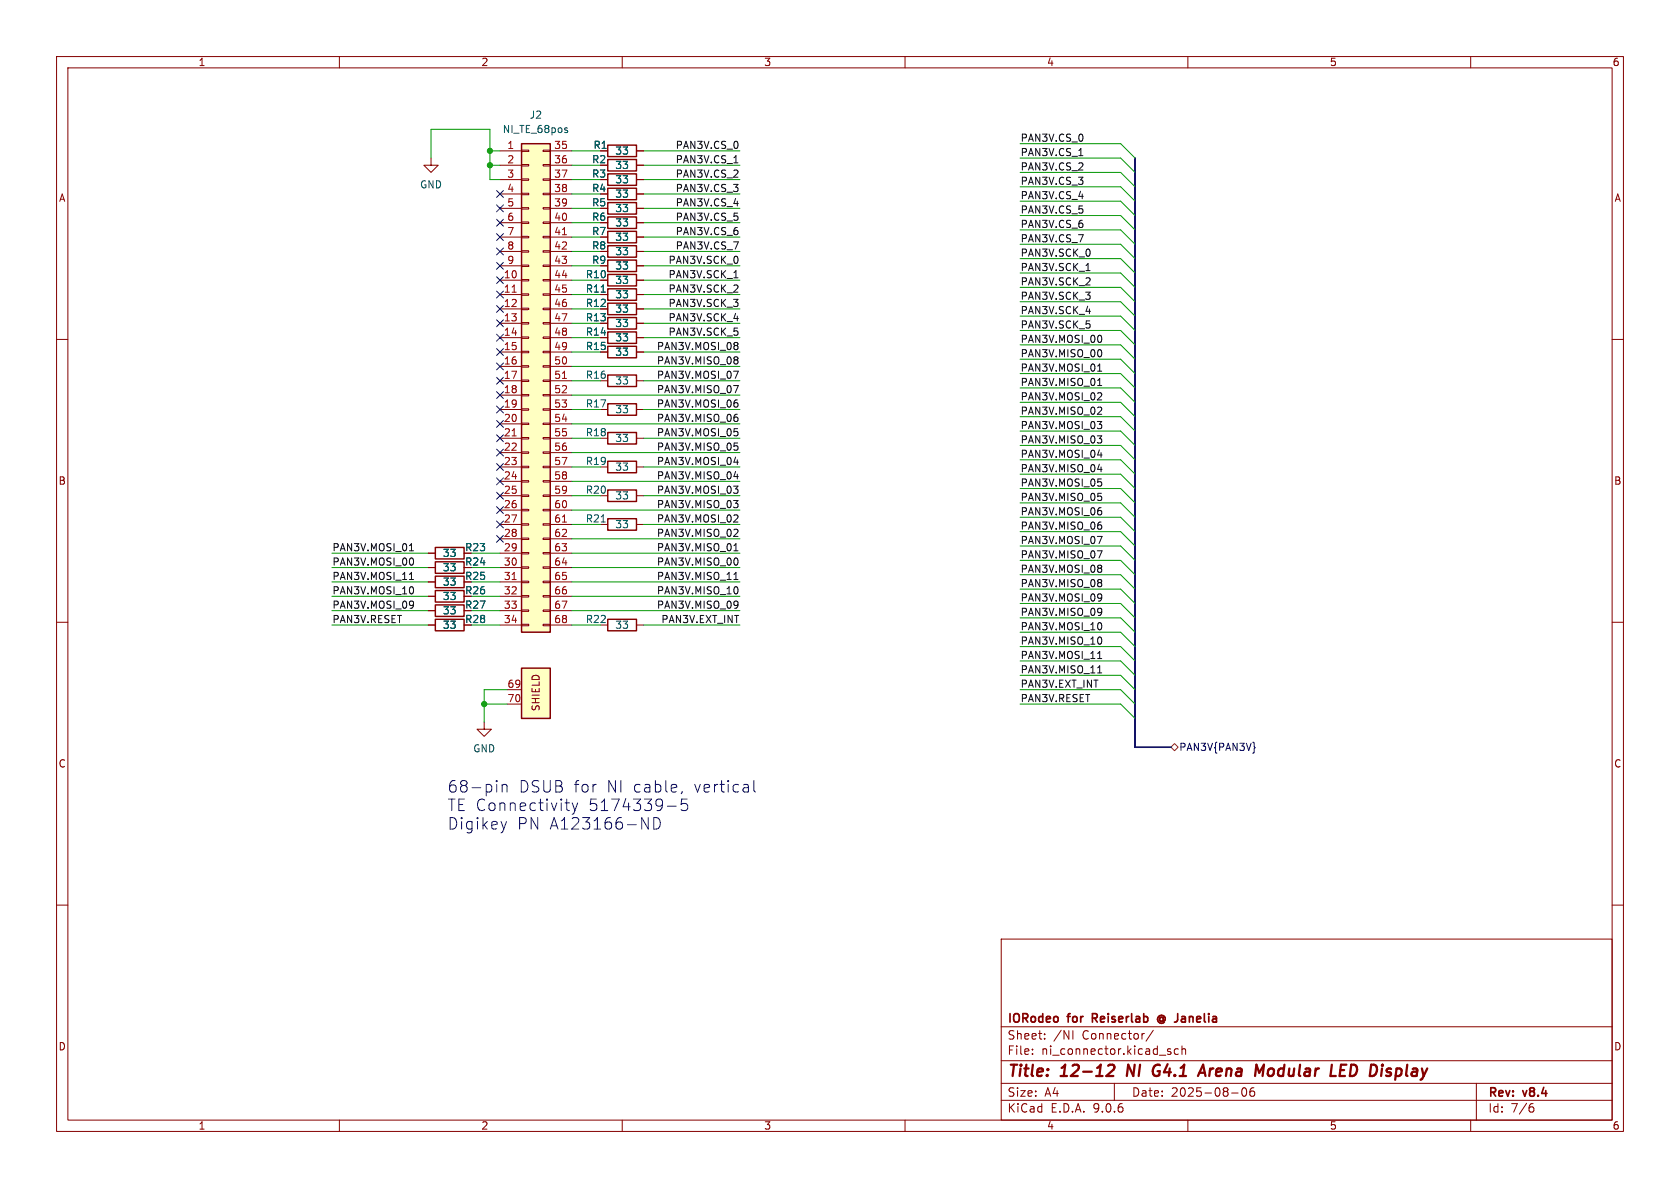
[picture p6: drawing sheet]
<svg xmlns="http://www.w3.org/2000/svg" width="297mm" height="210mm" viewBox="0 0 297 210" stroke-linecap="round" stroke-linejoin="round" font-family="sans-serif">
<g fill="none" stroke="#840000" stroke-width=".18">
<path d="M10 10h277v190h-277zM12 12h273v186h-273zM60 10v2M110 10v2M160 10v2M210 10v2M260 10v2M76.2 27.9v1.3h1.3l-1.3 1.3-1.3-1.3h1.3M106.2 31.8h1.2M106.2 36.8h1.2M106.2 39.4h1.2M106.2 26.7h1.2"/>
<path d="M106.2 29.2h1.2M106.2 34.3h1.2M112.5 31.8h1.3M112.5 36.8h1.3M112.5 39.4h1.3M112.5 26.7h1.3M112.5 29.2h1.3M112.5 34.3h1.3M106.2 57.2h1.2M106.2 47h1.2M106.2 49.5h1.2M106.2 54.6h1.2"/>
<path d="M106.2 52.1h1.2M106.2 59.7h1.2M106.2 44.5h1.2M106.2 41.9h1.2M112.5 57.2h1.3M112.5 47h1.3M112.5 49.5h1.3M112.5 54.6h1.3M112.5 52.1h1.3M112.5 59.7h1.3M112.5 44.5h1.3M112.5 41.9h1.3"/>
<path d="M10 60h2M106.2 67.3h1.2M106.2 77.5h1.2M106.2 72.4h1.2M106.2 62.2h1.2M112.5 67.3h1.3M112.5 77.5h1.3M112.5 72.4h1.3M112.5 62.2h1.3M285 60h2M75.7 97.8h1.3M106.2 92.7h1.2"/>
<path d="M106.2 87.6h1.2M106.2 82.6h1.2M112.5 92.7h1.3M112.5 87.6h1.3M112.5 82.6h1.3M10 110h2M75.7 105.4h1.3M75.7 110.5h1.3M75.7 108h1.3M75.7 100.3h1.3M75.7 102.9h1.3M285 110h2"/>
<path d="M85.6 127.6v1.3h1.3l-1.3 1.3-1.3-1.3h1.3M10 160h2M177 166h108v32h-108zM285 160h2M60 198v2M110 198v2M160 198v2M177 194.5h108M177 191.5h108M177 187.5h108M177 181.5h108M182.5 186.3v.1"/>
<path d="M182.5 185.5v.1M184.7 183.6v.1M184.7 182.8v.1M189.7 182.2v1.5M197 191.5v3M203.9 182.1l-1.3 2M206.5 185.8l.5 .2v.2l-.2 .2-.4-.1M206.5 185.5h.5M208.3 185.5l-.4-.1-.3 .3v.4l.1 .2h.6M209 185.5l.2-.1 .3 .1 .1 .9M209 184.9v1.5M210 198v2"/>
<path d="M217.7 193.2h1.2M219.7 192.4l.2-.1a.81 .81 0 0 1 .6 .6 .81 .81 0 0 1-.3 .8l-.2 .1a.81 .81 0 0 1-.3-1.4zM221.7 192.3a.59 .59 0 0 0-.7 .6v.6l.1 .2 .4 .1 .2-.1 .1-.5-.1-.3h-.5l-.2 .3M260 198v2M261 191.5v6.5M270.6 195.7h.4l.2 .3-.1 .5-.5 .1M271 195.1l-.4 .1"/>
</g>
<path d="M195.9 188.4l.3-.2h.5a.45 .45 0 0 1 .3 .6l-.1 .3-1.3 1.1h1.2M199.5 188.2l-.3 2M204.1 190.1l.2 .1 .5-.1M204.6 189.4h.4M204.9 188.2l-.6 .1-.2 .2M211.8 190.2l.9-2 .4 2M212 189.6h1M224.4 189l-.2 .3-.1 .5 .3 .4M236.8 190.2h1M237 189.2h.6M237.1 188.2h.9" fill="none" stroke="#840000" stroke-width=".4"/>
<path d="M193.1 180h.6M193.7 179.2h-.6v1.5M205.6 179.9a.36 .36 0 0 0-.5 0 .36 .36 0 0 0 0 .5 .36 .36 0 0 0 .5 .1M205.6 179.5a.71 .71 0 0 0-1 .7 .71 .71 0 0 0 1 .6" fill="none" stroke="#840000" stroke-width=".3"/>
<g fill="none" stroke="#840000" stroke-width=".25">
<path d="M107.4 30.7h5.1v2.1h-5.1zM107.4 35.8h5.1v2h-5.1zM107.4 38.4h5.1v2h-5.1zM107.4 25.7h5.1v2h-5.1zM107.4 28.2h5.1v2h-5.1zM107.4 33.3h5.1v2h-5.1zM107.4 56.1h5.1v2.1h-5.1zM107.4 46h5.1v2h-5.1zM107.4 48.5h5.1v2h-5.1zM107.4 53.6h5.1v2h-5.1zM107.4 51.1h5.1v2h-5.1zM107.4 58.7h5.1v2h-5.1z"/>
<path d="M107.4 43.4h5.1v2.1h-5.1zM107.4 40.9h5.1v2h-5.1zM107.4 66.3h5.1v2h-5.1zM107.4 76.5h5.1v2h-5.1zM107.4 71.4h5.1v2h-5.1zM107.4 61.2h5.1v2h-5.1zM77 96.8h5v2h-5zM77 99.3h5v2h-5zM107.4 91.7h5.1v2h-5.1zM107.4 86.6h5.1v2h-5.1zM107.4 81.5h5.1v2.1h-5.1zM77 104.4h5v2h-5z"/>
<path d="M77 109.5h5v2h-5zM77 106.9h5v2.1h-5zM77 101.9h5v2h-5z"/>
</g>
<path d="M106.3 51.6h.7M106.3 92.3h.7" fill="none" stroke="#006464" stroke-width=".18"/>
<g fill="#ffffc2">
<path d="M92.2 25.4h5.1v86.4h-5.1z"/>
<path d="M92.2 118.1h5.1v8.9h-5.1z"/>
</g>
<path d="M92.2 25.4h5.1v86.4h-5.1zM92.2 118.1h5.1v8.9h-5.1zM107.4 109.5h5.1v2h-5.1z" fill="none" stroke="#840000" stroke-width=".25"/>
<g fill="none" stroke="#840000" stroke-width=".18">
<path d="M88.4 26.7h3.8M88.4 29.2h3.8M88.4 31.8h3.8M88.4 34.3h3.8M88.4 36.8h3.8M88.4 39.4h3.8M92.2 26.5h1.3v.3h-1.3zM92.2 29.1h1.3v.2h-1.3zM92.2 31.6h1.3v.3h-1.3zM92.2 34.2h1.3v.2h-1.3zM92.2 36.7h1.3v.3h-1.3zM92.2 39.2h1.3v.3h-1.3z"/>
<path d="M96 26.5h1.3v.3h-1.3zM96 29.1h1.3v.2h-1.3zM96 31.6h1.3v.3h-1.3zM96 34.2h1.3v.2h-1.3zM96 36.7h1.3v.3h-1.3zM96 39.2h1.3v.3h-1.3zM97.3 26.7h3.8M97.3 29.2h3.8M97.3 31.8h3.8M97.3 34.3h3.8M97.3 36.8h3.8M97.3 39.4h3.8"/>
<path d="M106.2 26.7h1.2M106.2 29.2h1.2M106.2 31.8h1.2M106.2 34.3h1.2M106.2 36.8h1.2M106.2 39.4h1.2M112.5 26.7h1.3M112.5 29.2h1.3M112.5 31.8h1.3M112.5 34.3h1.3M112.5 36.8h1.3M112.5 39.4h1.3"/>
<path d="M88.4 41.9h3.8M88.4 44.5h3.8M88.4 47h3.8M88.4 49.5h3.8M88.4 52.1h3.8M88.4 54.6h3.8M88.4 57.2h3.8M88.4 59.7h3.8M92.2 41.8h1.3v.2h-1.3zM92.2 44.3h1.3v.3h-1.3zM92.2 46.9h1.3v.2h-1.3zM92.2 49.4h1.3v.3h-1.3z"/>
<path d="M92.2 51.9h1.3v.3h-1.3zM92.2 54.5h1.3v.2h-1.3zM92.2 57h1.3v.3h-1.3zM92.2 59.6h1.3v.2h-1.3zM96 41.8h1.3v.2h-1.3zM96 44.3h1.3v.3h-1.3zM96 46.9h1.3v.2h-1.3zM96 49.4h1.3v.3h-1.3zM96 51.9h1.3v.3h-1.3zM96 54.5h1.3v.2h-1.3zM96 57h1.3v.3h-1.3zM96 59.6h1.3v.2h-1.3z"/>
<path d="M97.3 41.9h3.8M97.3 44.5h3.8M97.3 47h3.8M97.3 49.5h3.8M97.3 52.1h3.8M97.3 54.6h3.8M97.3 57.2h3.8M97.3 59.7h3.8M106.2 41.9h1.2M106.2 44.5h1.2M106.2 47h1.2M106.2 49.5h1.2"/>
<path d="M106.2 52.1h1.2M106.2 54.6h1.2M106.2 57.2h1.2M106.2 59.7h1.2M112.5 41.9h1.3M112.5 44.5h1.3M112.5 47h1.3M112.5 49.5h1.3M112.5 52.1h1.3M112.5 54.6h1.3M112.5 57.2h1.3M112.5 59.7h1.3"/>
<path d="M88.4 62.2h3.8M88.4 64.8h3.8M88.4 67.3h3.8M88.4 69.9h3.8M88.4 72.4h3.8M88.4 74.9h3.8M88.4 77.5h3.8M92.2 62.1h1.3v.3h-1.3zM92.2 64.6h1.3v.3h-1.3zM92.2 67.2h1.3v.2h-1.3zM92.2 69.7h1.3v.3h-1.3zM92.2 72.3h1.3v.2h-1.3z"/>
<path d="M92.2 74.8h1.3v.3h-1.3zM92.2 77.3h1.3v.3h-1.3zM92.2 79.9h1.3v.2h-1.3zM96 62.1h1.3v.3h-1.3zM96 64.6h1.3v.3h-1.3zM96 67.2h1.3v.2h-1.3zM96 69.7h1.3v.3h-1.3zM96 72.3h1.3v.2h-1.3zM96 74.8h1.3v.3h-1.3zM96 77.3h1.3v.3h-1.3zM96 79.9h1.3v.2h-1.3zM97.3 62.2h3.8"/>
<path d="M97.3 64.8h3.8M97.3 67.3h3.8M97.3 69.9h3.8M97.3 72.4h3.8M97.3 74.9h3.8M97.3 77.5h3.8M106.2 62.2h1.2M112.5 62.2h1.3M75.7 97.8h1.3M88.4 80h3.8M88.4 82.6h3.8M88.4 85.1h3.8"/>
<path d="M88.4 87.6h3.8M88.4 90.2h3.8M88.4 92.7h3.8M88.4 95.3h3.8M88.4 97.8h3.8M92.2 82.4h1.3v.3h-1.3zM92.2 85h1.3v.2h-1.3zM92.2 87.5h1.3v.3h-1.3zM92.2 90h1.3v.3h-1.3zM92.2 92.6h1.3v.2h-1.3zM92.2 95.1h1.3v.3h-1.3zM92.2 97.7h1.3v.2h-1.3z"/>
<path d="M96 82.4h1.3v.3h-1.3zM96 85h1.3v.2h-1.3zM96 87.5h1.3v.3h-1.3zM96 90h1.3v.3h-1.3zM96 92.6h1.3v.2h-1.3zM96 95.1h1.3v.3h-1.3zM96 97.7h1.3v.2h-1.3zM97.3 80h3.8M97.3 82.6h3.8M97.3 85.1h3.8M97.3 87.6h3.8M97.3 90.2h3.8"/>
<path d="M97.3 92.7h3.8M97.3 95.3h3.8M97.3 97.8h3.8M75.7 100.3h1.3M75.7 102.9h1.3M75.7 105.4h1.3M75.7 108h1.3M75.7 110.5h1.3M88.4 100.3h3.8M88.4 102.9h3.8M88.4 105.4h3.8M88.4 108h3.8"/>
<path d="M88.4 110.5h3.8M92.2 100.2h1.3v.3h-1.3zM92.2 102.7h1.3v.3h-1.3zM92.2 105.3h1.3v.2h-1.3zM92.2 107.8h1.3v.3h-1.3zM92.2 110.4h1.3v.2h-1.3zM96 100.2h1.3v.3h-1.3zM96 102.7h1.3v.3h-1.3zM96 105.3h1.3v.2h-1.3zM96 107.8h1.3v.3h-1.3zM96 110.4h1.3v.2h-1.3zM97.3 100.3h3.8"/>
<path d="M97.3 102.9h3.8M97.3 105.4h3.8M97.3 108h3.8M97.3 110.5h3.8M106.2 110.5h1.2M112.5 110.5h1.3M89.7 121.9h2.5M89.7 124.5h2.5"/>
</g>
<path d="M90.5 51.7h.8M99.4 41.5h.8M90.5 77.1h.8M99.4 66.9h.8M99.4 92.3h.8M90.5 102.5h.8" fill="none" stroke="#a90000" stroke-width=".18"/>
<path d="M100 23l.3 .1 .1 .2-.2 .1h-.3M100 22.6l.3 .1M106.3 51.6h.7" fill="none" stroke="#006464" stroke-width=".18"/>
<g fill="none" stroke="#000084" stroke-width=".18">
<path d="M87.8 36.2l1.2 1.2M87.8 38.8l1.2 1.2M87.8 33.7l1.2 1.2M89 36.2l-1.2 1.2M89 38.8l-1.2 1.2M89 33.7l-1.2 1.2M87.8 46.4l1.2 1.2M87.8 48.9l1.2 1.2M87.8 43.8l1.2 1.3M87.8 56.5l1.2 1.3M87.8 54l1.2 1.2M87.8 59.1l1.2 1.2"/>
<path d="M87.8 51.5l1.2 1.2M87.8 41.3l1.2 1.2M89 46.4l-1.2 1.2M89 48.9l-1.2 1.2M89 43.8l-1.2 1.3M89 56.5l-1.2 1.3M89 54l-1.2 1.2M89 59.1l-1.2 1.2M89 51.5l-1.2 1.2M89 41.3l-1.2 1.2M87.8 74.3l1.2 1.2M87.8 61.6l1.2 1.2"/>
<path d="M87.8 69.2l1.2 1.3M87.8 64.2l1.2 1.2M87.8 71.8l1.2 1.2M87.8 66.7l1.2 1.2M87.8 79.4l1.2 1.2M87.8 76.9l1.2 1.2M89 74.3l-1.2 1.2M89 61.6l-1.2 1.2M89 69.2l-1.2 1.3M89 64.2l-1.2 1.2M89 71.8l-1.2 1.2M89 66.7l-1.2 1.2"/>
<path d="M89 79.4l-1.2 1.2M89 76.9l-1.2 1.2M87.8 89.6l1.2 1.2M87.8 92.1l1.2 1.2M87.8 94.6l1.2 1.3M87.8 84.5l1.2 1.2M87.8 81.9l1.2 1.3M87.8 87l1.2 1.2M89 89.6l-1.2 1.2M89 92.1l-1.2 1.2M89 94.6l-1.2 1.3M89 84.5l-1.2 1.2"/>
<path d="M89 81.9l-1.2 1.3M89 87l-1.2 1.2M221.7 131.3v.7l.2 .2-.2 .2v.7"/>
</g>
<path d="M207 132.1l.6-.7 .7 .7-.7 .6z" fill="none" stroke="#725600" stroke-width=".18"/>
<g fill="none" stroke="#0f0f0f" stroke-width=".18">
<path d="M129.7 28.8h.8M190.7 27.5h.7M129.7 49.1h.8M192 47.8h.7M194.7 59.4l.1 .3-.1 .7M129.7 68.2h.8l-.5 1.2M129.7 65.6h.8l-.5 1.3M129.8 78.3h.6M129.8 75.8h.6M130.2 60.5l.3 .3-.3 .3 .3 .2v.3l-.3 .2M130.2 63.1l.3 .2-.3 .3 .3 .3v.2l-.3 .2M130.2 76.3l.3 .2v.3l-.3 .2"/>
<path d="M130.2 78.8l.3 .2v.3l-.3 .3M130.3 71.2l.2 .2-.2 .5M130.3 73.8l.2 .2-.2 .4M194 77h.8l-.5 .5M194 74.5h.8l-.5 .5M194 68.2h.8M194 65.6h.8M194.3 64.5l.1-.2v1.3M194.3 67.1l.1-.2v1.3M194.5 69.4l.3 .3-.1 .3-.7 .7h.8M194.5 72l.3 .2-.1 .3-.7 .7h.8M194.7 61.9l.1 .4-.1 .7"/>
<path d="M194.7 75.1l.1 .1-.1 .5M194.7 77.6l.1 .2-.1 .5M72.4 97.4h.7M72.6 96.3l.1-.2v1.3M73 98.8l.1 .3-.1 .7M129.7 88.5h.8l-.5 .5M129.7 85.9h.8l-.5 .5M129.7 97.4h.8M129.7 84.2h.8M129.7 81.7h.8M130 96.3l.1-.2v1.3M130.2 91l.3 .3-.1 .3-.7 .7h.8"/>
<path d="M130.2 93.6l.3 .2-.1 .3-.7 .7h.8M130.3 89l.2 .2-.2 .5M130.3 86.5l.2 .2-.2 .4M130.3 98.8l.2 .3-.2 .7M194 97.4h.8l-.5 1.2M194 94.8h.8l-.5 1.3M194 80.4h.8M194 83h.8M194.1 87.2h.6M194.1 84.7h.6M194.5 85.1l.3 .3v.3l-.3 .2M194.5 87.7l.3 .2v.3l-.3 .3"/>
<path d="M194.7 90.3l.1 .2-.1 .5M194.7 92.8l.1 .2-.1 .5M194.7 100l.1 .1-.1 .3M72.4 102.4h.7M72.6 101.4l.1-.2v1.2M72.9 106.3l.1 .1a1.07 1.07 0 0 1-.1 1M73 103.8l.1 .4-.1 .7M73.1 106.8l-.2 .2M129.7 102.4h.8M130 101.4l.1-.2v1.2M130.2 106.3l.2 .1a1.07 1.07 0 0 1-.1 1M130.3 103.8l.2 .4-.2 .7"/>
<path d="M130.5 106.8l-.3 .2M194 116.4h.8M194 119h.8M194.3 115.3l.1-.2v1.3M194.3 117.9l.1-.2v1.3M194.5 105l.2 .1a1.07 1.07 0 0 1-.1 1M194.5 107.5l.2 .1a1.07 1.07 0 0 1-.1 1.1M194.7 100.5l.1 .2-.1 .4M194.7 102.5l.1 .2-.1 .2M194.7 103.1l.1 .1-.1 .5M194.7 110.2l.1 .3-.1 .7M194.7 112.7l.1 .4-.1 .7"/>
<path d="M194.8 108.1l-.3 .2M194.8 105.5l-.3 .3"/>
</g>
<path d="M200.7 27.9v104.2h6.3" fill="none" stroke="#000084" stroke-width=".3"/>
<g fill="none" stroke="#009600" stroke-width=".18">
<path d="M76.2 27.9v-5h10.4v8.9h1.8M86.6 29.2h1.8M86.6 26.7h1.8M101.1 34.3h5.1M101.1 29.2h5.1M101.1 31.8h5.1M101.1 26.7h5.1M101.1 36.8h5.1M101.1 39.4h5.1M113.8 34.3h17M113.8 29.2h17M113.8 31.8h17"/>
<path d="M113.8 26.7h17M113.8 36.8h17M113.8 39.4h17M180.3 27.9h17.8l2.6 2.6M180.3 35.6h17.8l2.6 2.5M180.3 25.4h17.8l2.6 2.5M180.3 30.5h17.8l2.6 2.5M180.3 38.1h17.8l2.6 2.5M180.3 33h17.8l2.6 2.6M101.1 41.9h5.1M101.1 44.5h5.1M101.1 59.7h5.1"/>
<path d="M101.1 47h5.1M101.1 54.6h5.1M101.1 52.1h5.1M101.1 57.2h5.1M101.1 49.5h5.1M113.8 41.9h17M113.8 44.5h17M113.8 59.7h17M113.8 47h17M113.8 54.6h17M113.8 52.1h17M113.8 57.2h17"/>
<path d="M113.8 49.5h17M180.3 45.7h17.8l2.6 2.6M180.3 48.3h17.8l2.6 2.5M180.3 55.9h17.8l2.6 2.5M180.3 50.8h17.8l2.6 2.5M180.3 53.3h17.8l2.6 2.6M180.3 40.6h17.8l2.6 2.6M180.3 43.2h17.8l2.6 2.5M180.3 58.4h17.8l2.6 2.6M101.1 67.3h5.1M101.1 72.4h5.1M101.1 62.2h5.1"/>
<path d="M101.1 74.9h29.7M101.1 69.9h29.7M101.1 64.8h29.7M101.1 77.5h5.1M113.8 67.3h17M113.8 72.4h17M113.8 62.2h17M113.8 77.5h17M180.3 63.5h17.8l2.6 2.5M180.3 61h17.8l2.6 2.5M180.3 66h17.8l2.6 2.6M180.3 71.1h17.8l2.6 2.6"/>
<path d="M180.3 68.6h17.8l2.6 2.5M180.3 73.7h17.8l2.6 2.5M180.3 76.2h17.8l2.6 2.5M180.3 78.7h17.8l2.6 2.6M58.7 97.8h17M83.3 97.8h5.1M101.1 97.8h29.7M101.1 87.6h5.1M101.1 85.1h29.7M101.1 82.6h5.1M101.1 80h29.7M101.1 92.7h5.1"/>
<path d="M101.1 95.3h29.7M101.1 90.2h29.7M113.8 87.6h17M113.8 82.6h17M113.8 92.7h17M180.3 94h17.8l2.6 2.5M180.3 96.5h17.8l2.6 2.6M180.3 99.1h17.8l2.6 2.5M180.3 88.9h17.8l2.6 2.5M180.3 81.3h17.8l2.6 2.5M180.3 83.8h17.8l2.6 2.6M180.3 86.4h17.8l2.6 2.5"/>
<path d="M180.3 91.4h17.8l2.6 2.6M58.7 100.3h17M58.7 102.9h17M58.7 105.4h17M58.7 110.5h17M58.7 108h17M83.3 100.3h5.1M83.3 102.9h5.1M83.3 105.4h5.1M83.3 110.5h5.1M83.3 108h5.1M101.1 100.3h29.7"/>
<path d="M101.1 102.9h29.7M101.1 105.4h29.7M101.1 110.5h5.1M101.1 108h29.7M113.8 110.5h17M180.3 116.8h17.8l2.6 2.6M180.3 111.8h17.8l2.6 2.5M180.3 114.3h17.8l2.6 2.5M180.3 119.4h17.8l2.6 2.5M180.3 109.2h17.8l2.6 2.6M180.3 101.6h17.8l2.6 2.5M180.3 104.1h17.8l2.6 2.6"/>
<path d="M180.3 106.7h17.8l2.6 2.5M85.6 124.5h4.1M89.7 121.9h-4.1v5.7M180.3 121.9h17.8l2.6 2.6M180.3 124.5h17.8l2.6 2.5"/>
</g>
<g fill="none" stroke="#0000c2" stroke-width=".18">
<path d="M87.8 138v.2M87.8 138.7v1.3M87.8 138l-.1 .1 .1 .1M87.8 138l.1 .1-.1 .1M88.8 138.7v1.3M88.8 138.9a.5 .5 0 0 1 .8 .1v1M120.6 139.9l-.2 .4M133.3 138v1.7l.3 .3M89.5 145.2l-.4 1.4M99.9 141.9h.8M100.3 143.2l.4 .1M101.2 141.9l.4 1.4"/>
<path d="M101.6 143.3l-.3 .6M102.1 141.9l-.5 1.4M113.4 144.5l1.2 2.1v-2.1M115.6 144.5v2.1a1.07 1.07 0 0 0 1.1-.7 1.07 1.07 0 0 0-.4-1.3l-.2-.1M118 142.5h1.5M121.5 141.3h-1l-.1 .9 .3-.2 .7 .1 .2 .3-.1 .7-.3 .2h-.5l-.3-.2"/>
</g>
<g fill="#009600" stroke="#009600" stroke-width=".18">
<circle cx="85.6" cy="124.5" r=".46"/>
<circle cx="86.6" cy="29.2" r=".46"/>
<circle cx="86.6" cy="26.7" r=".46"/>
</g>
<g font-size="2.8" fill="#0000c2">
<text x="79" y="140.3">68-pin</text>
<text x="79" y="143.5">TE Connectivity</text>
<text x="91.6" y="140.3">DSUB for</text>
<text x="104" y="143.5">5174339-5</text>
<text x="107.2" y="140.3">NI cable,</text>
<text x="122.7" y="140.3">vertical</text>
<text x="79" y="146.8">Digikey</text>
<text x="91.3" y="146.8">PN A123166-ND</text>
</g>
<g font-size="2.8" fill="#840000">
<text x="178" y="190.9">Title:</text>
<text x="187.7" y="190.9">12-12</text>
<text x="200.1" y="190.9">NI</text>
<text x="205.4" y="190.9">G4.1</text>
<text x="214.5" y="190.9">Arena</text>
<text x="225.1" y="190.9">Modular</text>
<text x="239.3" y="190.9">LED</text>
<text x="247" y="190.9">Display</text>
</g>
<g font-size="2.1" fill="#840000">
<text x="178" y="184">Sheet:</text>
<text x="178" y="181.2">IORodeo</text>
<text x="186.2" y="184">/NI</text>
<text x="188.9" y="181.2">for</text>
<text x="191.4" y="184">Connector/</text>
<text x="193.8" y="181.2">Reiserlab</text>
<text x="205.9" y="181.2">@ Janelia</text>
<text x="178" y="186.7">File:</text>
<text x="184.1" y="186.7">ni_connector.kicad_sch</text>
<text x="178" y="196.9">KiCad</text>
<text x="178" y="194.1">Size:</text>
<text x="184.7" y="194.1">A4</text>
<text x="185.7" y="196.9">E.D.A.</text>
<text x="193.3" y="196.9">9.0.6</text>
<text x="200" y="194.1">Date:</text>
<text x="207" y="194.1">2025-08-06</text>
<text x="263" y="194.3">Rev:</text>
<text x="263" y="196.9">Id:</text>
<text x="267.1" y="196.9">7/6</text>
<text x="269.4" y="194.3">v8.4</text>
</g>
<g font-size="1.8" fill="#840000">
<text x="35" y="11.9">1</text>
<text x="85" y="11.9">2</text>
<text x="135" y="11.9">3</text>
<text x="185" y="11.9">4</text>
<text x="235" y="11.9">5</text>
<text x="285" y="11.9">6</text>
<text x="10.3" y="35.9">A</text>
<text x="285.3" y="35.9">A</text>
<text x="10.3" y="85.9">B</text>
<text x="285.3" y="85.9">B</text>
<text x="82.1" y="97.6">R23</text>
<text x="82.1" y="100.2">R24</text>
<text x="82.1" y="105.3">R26</text>
<text x="82.1" y="107.8">R27</text>
<text x="82.1" y="102.7">R25</text>
<text x="82.1" y="110.3">R28</text>
<text x="95.6" y="125.8" transform="rotate(-90 95.6 125.8)">SHIELD</text>
<text x="10.3" y="135.9">C</text>
<text x="285.3" y="135.9">C</text>
<text x="10.3" y="185.9">D</text>
<text x="285.3" y="185.9">D</text>
<text x="35" y="199.9">1</text>
<text x="85" y="199.9">2</text>
<text x="135" y="199.9">3</text>
<text x="185" y="199.9">4</text>
<text x="235" y="199.9">5</text>
<text x="285" y="199.9">6</text>
</g>
<g font-size="1.8" fill="#006464">
<text x="88.8" y="23.7">NI_TE_68pos</text>
<text x="93.6" y="21.2">J2</text>
<text x="104.6" y="29.1">R2</text>
<text x="104.8" y="26.5">R1</text>
<text x="108.7" y="27.5">33</text>
<text x="74.2" y="33.5">GND</text>
<text x="104.6" y="31.6">R3</text>
<text x="104.6" y="34.1">R4</text>
<text x="108.7" y="32.6">33</text>
<text x="108.7" y="30.1">33</text>
<text x="108.7" y="35.2">33</text>
<text x="104.6" y="36.7">R5</text>
<text x="104.6" y="41.8">R7</text>
<text x="104.6" y="39.2">R6</text>
<text x="108.7" y="37.7">33</text>
<text x="108.7" y="40.2">33</text>
<text x="104.6" y="46.8">R9</text>
<text x="104.6" y="44.3">R8</text>
<text x="108.7" y="47.9">33</text>
<text x="108.7" y="45.3">33</text>
<text x="108.7" y="42.8">33</text>
<text x="103.5" y="49.4">R10</text>
<text x="103.5" y="51.9">R11</text>
<text x="108.7" y="50.4">33</text>
<text x="108.7" y="52.9">33</text>
<text x="103.5" y="57">R13</text>
<text x="103.5" y="54.5">R12</text>
<text x="103.5" y="59.5">R14</text>
<text x="108.7" y="58">33</text>
<text x="108.7" y="55.5">33</text>
<text x="103.5" y="62.1">R15</text>
<text x="108.7" y="60.6">33</text>
<text x="108.7" y="63.1">33</text>
<text x="103.5" y="67.2">R16</text>
<text x="108.7" y="68.2">33</text>
<text x="103.5" y="77.3">R18</text>
<text x="103.5" y="72.2">R17</text>
<text x="108.7" y="73.3">33</text>
<text x="103.5" y="82.4">R19</text>
<text x="108.7" y="83.4">33</text>
<text x="108.7" y="78.3">33</text>
<text x="103.5" y="87.5">R20</text>
<text x="108.7" y="88.5">33</text>
<text x="103.5" y="92.6">R21</text>
<text x="108.7" y="93.6">33</text>
<text x="78.2" y="98.7">33</text>
<text x="78.2" y="101.2">33</text>
<text x="78.2" y="106.3">33</text>
<text x="78.2" y="103.7">33</text>
<text x="78.2" y="111.4">33</text>
<text x="78.2" y="108.8">33</text>
<text x="103.5" y="110.3">R22</text>
<text x="108.7" y="111.4">33</text>
<text x="83.6" y="133.2">GND</text>
</g>
<g font-size="1.8" fill="#a90000">
<text x="89.6" y="26.4">1</text>
<text x="89.6" y="29">2</text>
<text x="97.9" y="26.4">35</text>
<text x="97.9" y="29">36</text>
<text x="89.6" y="31.5">3</text>
<text x="89.6" y="34">4</text>
<text x="97.9" y="31.5">37</text>
<text x="97.9" y="34">38</text>
<text x="89.6" y="36.6">5</text>
<text x="89.6" y="39.1">6</text>
<text x="89.6" y="41.7">7</text>
<text x="97.9" y="36.6">39</text>
<text x="97.9" y="39.1">40</text>
<text x="97.9" y="41.7">41</text>
<text x="89.6" y="44.2">8</text>
<text x="89.6" y="46.7">9</text>
<text x="97.9" y="44.2">42</text>
<text x="97.9" y="46.7">43</text>
<text x="89" y="49.3">10</text>
<text x="89" y="51.8">11</text>
<text x="97.9" y="49.3">44</text>
<text x="97.9" y="51.8">45</text>
<text x="89" y="54.4">12</text>
<text x="89" y="56.9">13</text>
<text x="89" y="59.4">14</text>
<text x="97.9" y="54.4">46</text>
<text x="97.9" y="56.9">47</text>
<text x="97.9" y="59.4">48</text>
<text x="89" y="62">15</text>
<text x="89" y="64.5">16</text>
<text x="97.9" y="62">49</text>
<text x="97.9" y="64.5">50</text>
<text x="89" y="67.1">17</text>
<text x="89" y="69.6">18</text>
<text x="97.9" y="67.1">51</text>
<text x="97.9" y="69.6">52</text>
<text x="89" y="72.1">19</text>
<text x="89" y="74.7">20</text>
<text x="89" y="77.2">21</text>
<text x="97.9" y="72.1">53</text>
<text x="97.9" y="74.7">54</text>
<text x="97.9" y="77.2">55</text>
<text x="89" y="79.8">22</text>
<text x="89" y="82.3">23</text>
<text x="97.9" y="79.8">56</text>
<text x="97.9" y="82.3">57</text>
<text x="89" y="84.8">24</text>
<text x="89" y="87.4">25</text>
<text x="89" y="89.9">26</text>
<text x="97.9" y="84.8">58</text>
<text x="97.9" y="87.4">59</text>
<text x="97.9" y="89.9">60</text>
<text x="89" y="92.5">27</text>
<text x="89" y="95">28</text>
<text x="97.9" y="92.5">61</text>
<text x="97.9" y="95">62</text>
<text x="89" y="97.5">29</text>
<text x="89" y="100.1">30</text>
<text x="97.9" y="97.5">63</text>
<text x="97.9" y="100.1">64</text>
<text x="89" y="102.6">31</text>
<text x="89" y="105.2">32</text>
<text x="89" y="107.7">33</text>
<text x="97.9" y="102.6">65</text>
<text x="97.9" y="105.2">66</text>
<text x="97.9" y="107.7">67</text>
<text x="89" y="110.2">34</text>
<text x="97.9" y="110.2">68</text>
<text x="89.6" y="121.7">69</text>
<text x="89.6" y="124.2">70</text>
</g>
<g font-size="1.8" fill="#0f0f0f">
<text x="119.4" y="28.9">PAN3V.CS_1</text>
<text x="119.4" y="26.4">PAN3V.CS_0</text>
<text x="180.3" y="25.1">PAN3V.CS_0</text>
<text x="180.3" y="27.7">PAN3V.CS_1</text>
<text x="119.4" y="31.5">PAN3V.CS_2</text>
<text x="119.4" y="34">PAN3V.CS_3</text>
<text x="180.3" y="32.8">PAN3V.CS_3</text>
<text x="180.3" y="35.3">PAN3V.CS_4</text>
<text x="180.3" y="30.2">PAN3V.CS_2</text>
<text x="119.4" y="41.6">PAN3V.CS_6</text>
<text x="119.4" y="36.6">PAN3V.CS_4</text>
<text x="119.4" y="39.1">PAN3V.CS_5</text>
<text x="180.3" y="40.4">PAN3V.CS_6</text>
<text x="180.3" y="37.8">PAN3V.CS_5</text>
<text x="118.1" y="46.7">PAN3V.SCK_0</text>
<text x="119.4" y="44.2">PAN3V.CS_7</text>
<text x="180.3" y="45.5">PAN3V.SCK_0</text>
<text x="180.3" y="42.9">PAN3V.CS_7</text>
<text x="180.3" y="48">PAN3V.SCK_1</text>
<text x="118.1" y="49.3">PAN3V.SCK_1</text>
<text x="118.1" y="51.8">PAN3V.SCK_2</text>
<text x="180.3" y="53.1">PAN3V.SCK_3</text>
<text x="180.3" y="50.5">PAN3V.SCK_2</text>
<text x="118.1" y="56.9">PAN3V.SCK_4</text>
<text x="118.1" y="54.3">PAN3V.SCK_3</text>
<text x="118.1" y="59.4">PAN3V.SCK_5</text>
<text x="180.3" y="58.2">PAN3V.SCK_5</text>
<text x="180.3" y="55.6">PAN3V.SCK_4</text>
<text x="116" y="62">PAN3V.MOSI_08</text>
<text x="116" y="64.5">PAN3V.MISO_08</text>
<text x="180.3" y="60.7">PAN3V.MOSI_00</text>
<text x="180.3" y="65.8">PAN3V.MOSI_01</text>
<text x="180.3" y="63.2">PAN3V.MISO_00</text>
<text x="116" y="67">PAN3V.MOSI_07</text>
<text x="116" y="69.6">PAN3V.MISO_07</text>
<text x="180.3" y="68.3">PAN3V.MISO_01</text>
<text x="180.3" y="70.9">PAN3V.MOSI_02</text>
<text x="116" y="77.2">PAN3V.MOSI_05</text>
<text x="116" y="74.7">PAN3V.MISO_06</text>
<text x="116" y="72.1">PAN3V.MOSI_06</text>
<text x="180.3" y="75.9">PAN3V.MOSI_03</text>
<text x="180.3" y="73.4">PAN3V.MISO_02</text>
<text x="116" y="82.3">PAN3V.MOSI_04</text>
<text x="116" y="79.7">PAN3V.MISO_05</text>
<text x="180.3" y="81">PAN3V.MOSI_04</text>
<text x="180.3" y="78.5">PAN3V.MISO_03</text>
<text x="180.3" y="83.6">PAN3V.MISO_04</text>
<text x="116" y="89.9">PAN3V.MISO_03</text>
<text x="116" y="84.8">PAN3V.MISO_04</text>
<text x="116" y="87.4">PAN3V.MOSI_03</text>
<text x="180.3" y="88.6">PAN3V.MISO_05</text>
<text x="180.3" y="86.1">PAN3V.MOSI_05</text>
<text x="116" y="92.4">PAN3V.MOSI_02</text>
<text x="116" y="95">PAN3V.MISO_02</text>
<text x="180.3" y="91.2">PAN3V.MOSI_06</text>
<text x="180.3" y="93.7">PAN3V.MISO_06</text>
<text x="58.7" y="97.5">PAN3V.MOSI_01</text>
<text x="58.7" y="100.1">PAN3V.MOSI_00</text>
<text x="116" y="97.5">PAN3V.MISO_01</text>
<text x="116" y="100.1">PAN3V.MISO_00</text>
<text x="180.3" y="101.3">PAN3V.MOSI_08</text>
<text x="180.3" y="96.3">PAN3V.MOSI_07</text>
<text x="180.3" y="98.8">PAN3V.MISO_07</text>
<text x="58.7" y="102.6">PAN3V.MOSI_11</text>
<text x="58.7" y="105.1">PAN3V.MOSI_10</text>
<text x="58.7" y="107.7">PAN3V.MOSI_09</text>
<text x="116" y="102.6">PAN3V.MISO_11</text>
<text x="116" y="107.7">PAN3V.MISO_09</text>
<text x="116" y="105.1">PAN3V.MISO_10</text>
<text x="180.3" y="103.9">PAN3V.MISO_08</text>
<text x="180.3" y="106.4">PAN3V.MOSI_09</text>
<text x="58.7" y="110.2">PAN3V.RESET</text>
<text x="116.8" y="110.2">PAN3V.EXT_INT</text>
<text x="180.3" y="109">PAN3V.MISO_09</text>
<text x="180.3" y="111.5">PAN3V.MOSI_10</text>
<text x="180.3" y="114">PAN3V.MISO_10</text>
<text x="180.3" y="116.6">PAN3V.MOSI_11</text>
<text x="180.3" y="119.1">PAN3V.MISO_11</text>
<text x="180.3" y="124.2">PAN3V.RESET</text>
<text x="180.3" y="121.7">PAN3V.EXT_INT</text>
</g>
<text font-size="1.8" fill="#000084" x="208.4" y="132.9">PAN3V{PAN3V}</text>
</svg>
